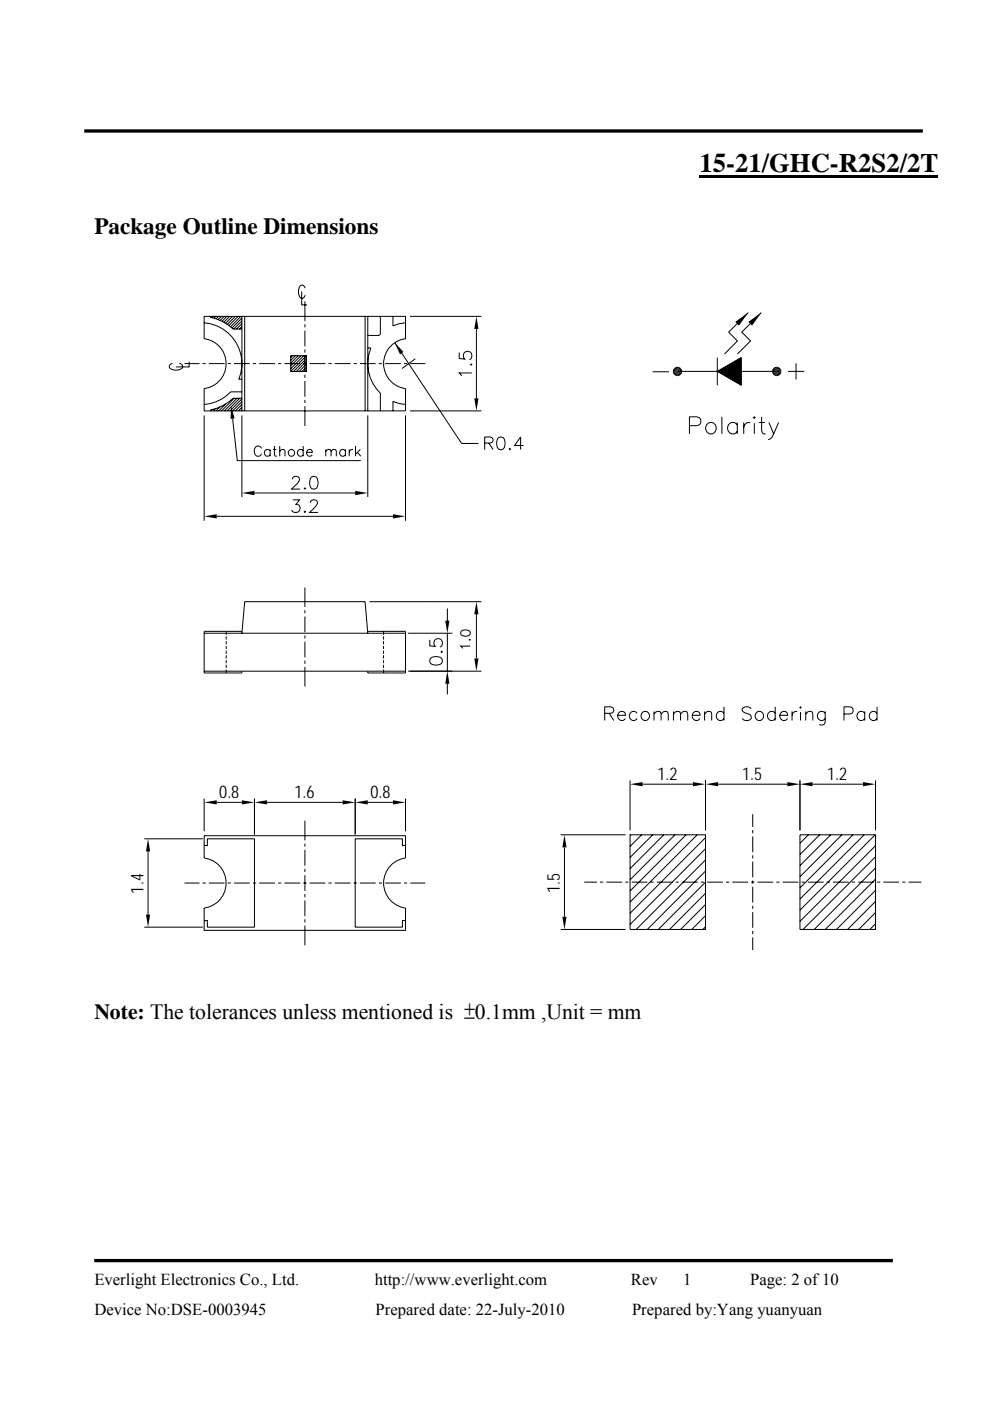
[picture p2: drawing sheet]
<svg xmlns="http://www.w3.org/2000/svg" width="210mm" height="297mm" viewBox="0 0 210 297" stroke-linecap="round" stroke-linejoin="round" font-family="sans-serif">
<path d="M148.3 37.1h50.6v.5h-50.6z" fill="#000"/>
<path d="M17.9 27.8h177.8M20 267.3h169.3" fill="none" stroke="#000" stroke-width=".71" stroke-linecap="butt"/>
<g fill="none" stroke="#000" stroke-width=".21">
<path d="M36.6 77a.66 .66 0 0 0-.6 1.1 2.02 2.02 0 0 0 2.7-.2 .73 .73 0 0 0-.7-.9M39.1 77.1h3.2M40.1 76.7v1.1h-2.8M42.9 77.1h.7M43.3 67.1h42.7v4.7a5.3 5.3 0 0 0-4.7 5.3 5.3 5.3 0 0 0 4.7 5.3v4.7h-42.7v-4.7a5.3 5.3 0 0 0 4.6-5.3 5.3 5.3 0 0 0-4.6-5.3zM43.3 68.4a8.7 8.7 0 0 1 7.3 12h.7M44.3 77.1h3.3M44.6 67.1v.2a9.9 9.9 0 0 1 4.8 2.5h1.9M45.2 67.1l-.3 .2M45.8 67.1l-.4 .4M46.4 67.1l-.6 .5M46.9 67.1l-.7 .7"/>
<path d="M47.5 67.1l-.8 .8M48.1 67.1l-1 1M48.3 77.1h.7M48.7 67.1l-1.2 1.2M49.3 67.1l-1.5 1.4M49.6 77.1h3.4M49.9 67.1l-1.7 1.7M50.5 67.1l-2 1.9M51.1 67.1l-2.2 2.2M51.3 67.1v20M51.3 67.4l-2.1 2.1M51.3 68l-1.7 1.8"/>
<path d="M51.3 68.6l-1.2 1.2M51.3 69.2l-.6 .6M51.9 67.1v20M53.6 77.1h.7M54.9 77.1h3.4M59 77.1h.6M60.3 77.1h3.3M61.6 75.4h3.4v3.4h-3.4zM62 75.4l-.4 .4M62.6 75.4l-1 1M63.2 75.4l-1.6 1.6M63.8 75.4l-2.2 2.2"/>
<path d="M64 61.8v2.8h1.1M64.3 77.1h.7M64.4 75.4l-2.8 2.8M64.6 63.9v4.2M64.6 68.7v.7M64.6 70.1v3.3M64.6 74.1v.7M64.6 75.4v3.4M64.6 79.4v.7M64.7 61.1a.66 .66 0 0 0-.6-.7 .66 .66 0 0 0-.7 .7 1.93 1.93 0 0 0 .5 2.1 .72 .72 0 0 0 .8-.6M65 75.4l-3.4 3.4M65 76l-2.8 2.8"/>
<path d="M65 76.6l-2.2 2.2M65 77.2l-1.6 1.6M65 77.8l-1 1M65 78.4l-.4 .4M65.6 77.1h3.4M69.6 77.1h.7M71 77.1h3.3M75 77.1h.6M76.3 77.1h3.4M77.4 67.1v20M78 73.8h.6a8.7 8.7 0 0 0 2 9.6v3.7M78 67.1v20"/>
<path d="M80.3 77.1h.7M80.6 67.1v3.7l-.2 .3h-2.4M81.7 77.1h3.3M83.3 67.1v2l1.3-.5 1.4-.2M83.7 72.6l14.2 21.4h3.6M85.7 77.1h.6M86.9 67.1h15.2M87 77.1h3.2M88.1 76.1l-2.8 2M97.4 74.7v1.3l1.1 .1a.94 .94 0 0 1 0-1.4 .94 .94 0 0 1 1.4 .2 .94 .94 0 0 1-.4 1.4M99.8 77.3l.1-.1 .1 .1-.1 .1zM100 79.1h-2.6l.5 .6"/>
<path d="M101 69.7v14.8M138.4 78.8h3.4M143.6 78.7h8.5M152.1 78.7l5.1-2.9v5.9zM152.1 75.8v5.9M152.3 78.7l-.2 .1M152.5 78.5l-.3 .3M152.8 78.3l-.5 .6M153.1 78.2l-.7 .7M153.4 78l-1 1M153.7 77.9l-1.2 1.1M153.9 77.7l-1.3 1.3"/>
<path d="M154.2 77.5l-1.5 1.6M154.5 77.4l-1.8 1.7M154.8 77.2l-2 2M155.1 77l-2.2 2.2M155.3 76.9l-2.3 2.3M155.6 76.7l-2.6 2.6M155.9 76.5l-2.8 2.8M156.2 76.4l-3 3M156.5 76.2l-3.2 3.2M156.7 76.1l-3.4 3.4M157 75.9l-3.6 3.6M157.2 75.9l-3.7 3.7"/>
<path d="M157.2 76l-3.6 3.6M157.2 76.1l-3.6 3.6M157.2 76.2l-3.5 3.5M157.2 76.3l-3.4 3.4M157.2 76.5l-3.3 3.3M157.2 76.6l-3.3 3.2M157.2 76.7l-3.2 3.2M157.2 76.8l-3.1 3.1M157.2 76.9l-3 3M157.2 77l-3 3M157.2 77.2l-2.9 2.8M157.2 77.3l-2.8 2.8"/>
<path d="M157.2 77.4l-2.7 2.7M157.2 77.5l-2.7 2.7M157.2 77.6l-2.6 2.6M157.2 77.8l-2.5 2.4M157.2 77.9l-2.5 2.4M157.2 78l-2.4 2.3M157.2 78.1l-2.3 2.3M157.2 78.2l-2.2 2.2M157.2 78.4l-2.1 2.1M157.2 78.5l-2.1 2M157.2 78.6l-2 2M157.2 78.8l-1.8 1.8"/>
<path d="M157.2 79l-1.8 1.7M157.2 79.1l-1.7 1.6M157.2 79.2l-1.6 1.6M157.2 79.3l-1.5 1.5M157.2 79.4l-1.5 1.5M157.2 79.5l-1.4 1.4M157.2 79.7l-1.3 1.2M157.2 79.8l-1.2 1.2M157.2 79.9l-1.2 1.1M158.6 66.3l-4.1 4.1 1.9 1.9-2.8 2.8M161.4 66.3l-4.1 4.1 1.8 1.9-2.7 2.8M165.2 78.7h-8l-1.9 1.9"/>
<path d="M167.1 78.7h3.4M168.8 77v3.5M43.3 88.1v22.3M45.7 86.7l-.5 .4M46.6 86.3l-.8 .8M47.9 85.6l-1.5 1.5M49.3 88.8l1 8.9h26.2M49.7 84.4l-2.7 2.7M50.3 84.4l-2.7 2.7M50.8 84.4l-2.6 2.7M51.3 83.1h-2.4a8.6 8.6 0 0 1-5.6 2.7M51.3 84.4h-1.9a9.9 9.9 0 0 1-4.8 2.5v.2l.3-.2"/>
<path d="M51.3 88.1v17.3M51.3 84.6l-2.6 2.5M51.3 85.2l-2 1.9M51.3 85.8l-1.4 1.3M51.3 86.3l-.8 .8M51.3 86.9l-.2 .2M55.4 95.1a.79 .79 0 0 0-.9-.5 .79 .79 0 0 0-.6 .8v.5a.78 .78 0 0 0 .6 .8 .78 .78 0 0 0 .9-.5M57.3 95.6a.69 .69 0 0 0-1-.1 .69 .69 0 0 0 0 1 .69 .69 0 0 0 1-.1M57.3 95.3v1.4M57.9 95.3h.7M58.2 94.6v1.7l.1 .3 .4 .1M59.3 95.7l.5-.4 .5 .1 .1 1.3"/>
<path d="M59.3 94.6v2.1M64.3 95.6a.69 .69 0 0 0-1-.1 .69 .69 0 0 0 0 1 .69 .69 0 0 0 1-.1M64.3 94.6v2.1M64.6 80.8v3.3M64.6 84.8v.6M64.6 86.1v4.2M65 95.9h1.2a.63 .63 0 0 0-.7-.6 .63 .63 0 0 0-.5 .8 .64 .64 0 0 0 .5 .6 .64 .64 0 0 0 .7-.3M69.1 95.7l.5-.4 .5 .1 .1 1.3M69.1 95.3v1.4M70.2 95.7l.5-.4 .5 .1 .1 1.3M73.2 95.6a.69 .69 0 0 0-1-.1 .69 .69 0 0 0 0 1 .69 .69 0 0 0 1-.1M73.2 95.3v1.4"/>
<path d="M74 95.3v1.4M74.9 95.3a.71 .71 0 0 0-.9 .6M75.4 94.6v2.1M75.8 95.9l.7 .8M76.4 95.3l-1 1M78 88.1v17.3M86 85.8l-1.4-.2-1.3-.5v2M86 88.1v22.3M86.9 87.1h15.2M102.8 93.9l1.5-.1a.63 .63 0 0 0 0-1l-1.5-.2v2.7M103.7 93.9l.8 1.4M105.7 92.8a.87 .87 0 0 1 1.3 .4 2.2 2.2 0 0 1-.3 2 .87 .87 0 0 1-1.3-.4 2.2 2.2 0 0 1 .3-2z"/>
<path d="M108 95.2l.1-.1 .1 .1-.1 .1zM111 94.4h-1.9l1.3-1.8v2.7M146.2 90.3h1.5a.94 .94 0 0 0 .9-1 .94 .94 0 0 0-.9-.9h-1.5v3.6M153.1 88.4v3.6M156.3 90.1a1.15 1.15 0 0 0-1.7-.2 1.15 1.15 0 0 0 0 1.7 1.15 1.15 0 0 0 1.7-.1M156.3 89.6v2.4M157.2 80l-1.1 1.1M157.2 80.1l-1 1M157.2 80.2l-.9 1M157.2 80.4l-.9 .8M157.2 80.5l-.8 .7M157.2 80.6l-.7 .7"/>
<path d="M157.2 80.7l-.7 .6M157.2 80.8l-.6 .6M157.2 80.9l-.5 .5M157.2 81.1l-.4 .4M157.2 81.2l-.4 .3M157.2 81.3l-.3 .3M157.2 81.4l-.2 .2M157.2 81.6h-.1M157.7 89.6v2.4M159.1 89.6a1.15 1.15 0 0 0-1.4 1M159.7 88.5l.2-.1 .2 .1-.2 .2zM159.9 89.7v2.3"/>
<path d="M161 89.6h1.2M161.5 88.4v2.9l.1 .5 .7 .2M163 89.6l1 2.4 1.1-2.4M164 92a1.45 1.45 0 0 1-1.1 1.2M46 109.5h37.3M54 104.5h21.3M62 101.6l.2-.5 .8-.1a.65 .65 0 0 1 .4 1l-1.6 1.7h1.8M62.1 106h1.4l-.8 1a.86 .86 0 0 1 .9 1 .86 .86 0 0 1-1.1 .6l-.4-.1-.3-.4M64.5 108.5l.1-.1 .2 .1-.2 .1zM64.6 103.4l.2 .2-.2 .1-.1-.1zM65.8 106.6l.2-.5 .8-.1a.64 .64 0 0 1 .4 1l-1.5 1.6h1.7M66 101.1a.87 .87 0 0 1 1.3 .4 2.24 2.24 0 0 1-.2 2.1 .87 .87 0 0 1-1.3-.4 2.26 2.26 0 0 1 .2-2.1z"/>
<path d="M43.3 134.3h42.7M48 133.9v.7M48 134.9v.7M48 135.9v.7M48 136.9v.7M48 137.9v.7M48 138.9v.7M48 140v.6M51.3 134.3l.6-6.7h25.5l.6 6.7M51.3 133.9h-8v8.8h8v-.4M64.6 124.6v4.1M64.6 129.4v.6"/>
<path d="M64.6 130.7v3.3M64.6 134.7v.7M64.6 136.1v3.3M77.9 133.9h8.1v8.8h-8v-.4M78.3 127.6h23.8M81.3 133.9v.7M81.3 134.9v.7M81.3 135.9v.7M81.3 136.9v.7M81.3 137.9v.7M81.3 138.9v.7M81.3 140v.6"/>
<path d="M86.5 134.3h9.4M91.1 135.7v1.2l1.2 .2a.94 .94 0 0 1-.1-1.5 .94 .94 0 0 1 1.5 .2 .94 .94 0 0 1-.4 1.4M91.2 139.6a2.06 2.06 0 0 1 2.5 0 .89 .89 0 0 1-.4 1.3 2.13 2.13 0 0 1-2.1-.3l-.1-.4zM93.7 138.1l.1 .1-.1 .1-.2-.1zM94.8 129v2.7M94.8 134.3v8M97.8 133.8a1.61 1.61 0 0 1 1.8 0 .66 .66 0 0 1-.3 1 1.02 1.02 0 0 1-1.6-.7zM99.6 135.6v.1zM99.7 137h-2l.4 .5M101 130.3v9.3M43.3 142.3h42.7M48 140.9v.7"/>
<path d="M48 142v.7M64.6 140.1v.6M64.6 141.4v4.1M81.3 140.9v.7M81.3 142v.7M86.5 142.3h15.6M94.8 144.6v2.6M128.2 151.2l1.7-.1a.7 .7 0 0 0 0-1.1l-.4-.1h-1.3v2.9M129.2 151.2l.9 1.6M131 151.7h1.6a.85 .85 0 0 0-1-.9 .85 .85 0 0 0-.6 1.1 .89 .89 0 0 0 .6 .9 .89 .89 0 0 0 1-.5M135.1 151.2a.92 .92 0 0 0-1.4-.1 .92 .92 0 0 0 0 1.4 .92 .92 0 0 0 1.4-.2M138.7 151.4l.7-.6 .6 .2 .2 1.8"/>
<path d="M138.7 150.8v2M140.2 151.4l.7-.6 .6 .2 .2 .4v1.4M142.8 151.4l.7-.6 .7 .2 .1 1.8M142.8 150.8v2M144.3 151.4l.7-.6 .7 .2 .1 .4v1.4M146.8 151.7h1.6a.85 .85 0 0 0-1-.9 .85 .85 0 0 0-.6 1.1 .89 .89 0 0 0 .6 .9 .89 .89 0 0 0 1-.5M149.4 151.4l.7-.6 .7 .2 .1 1.8M149.4 150.8v2M153.5 151.2a.91 .91 0 0 0-1.3-.1 .91 .91 0 0 0 0 1.4 .91 .91 0 0 0 1.3-.2M153.5 149.9v2.9M159.3 150.3a1.24 1.24 0 0 0-1.9 0 .76 .76 0 0 0 .5 .8l.8 .3a.69 .69 0 0 1 .6 .5 .69 .69 0 0 1-.3 .7 1.3 1.3 0 0 1-1.6-.3M164.4 151.2a.91 .91 0 0 0-1.4-.1 .91 .91 0 0 0 0 1.4 .91 .91 0 0 0 1.4-.2"/>
<path d="M164.4 149.9v2.9M165.3 151.7h1.7a.85 .85 0 0 0-1-.9 .85 .85 0 0 0-.7 1.1 .88 .88 0 0 0 .7 .9 .88 .88 0 0 0 1-.5M167.9 150.8v2M169 150.8a.92 .92 0 0 0-1.1 .9M169.7 149.9l.2 .1-.2 .1-.1-.1zM169.7 151v1.8M170.8 151.4l.7-.6 .7 .2 .1 1.8M170.8 150.8v2M175 150.8v2.2l-.2 .5a.82 .82 0 0 1-1.1 .1M175 151.2a.92 .92 0 0 0-1.4-.1 .92 .92 0 0 0 0 1.4 .92 .92 0 0 0 1.4-.2M178.9 151.4h1.3a.76 .76 0 0 0 .7-.8 .76 .76 0 0 0-.7-.7h-1.3v2.9M183.3 151.2a.92 .92 0 0 0-1.3-.1 .92 .92 0 0 0 0 1.4 .92 .92 0 0 0 1.3-.2"/>
<path d="M183.3 150.8v2M185.9 151.2a.92 .92 0 0 0-1.3-.1 .92 .92 0 0 0 0 1.4 .92 .92 0 0 0 1.3-.2M185.9 149.9v2.9M30.6 177.8h12.4M43.3 177.2h42.7v4.7a5.4 5.4 0 0 0-4.7 5.3 5.4 5.4 0 0 0 4.7 5.3v4.8h-42.7v-4.8a5.4 5.4 0 0 0 4.6-5.3 5.4 5.4 0 0 0-4.6-5.3zM43.3 169.3v7M43.3 179.2l.7 .1v-1.5h10v18.8h-10v-1.5l-.7 .1M46 170.1h5.3M54 169.3v7.6M56.6 170.1h16M64.6 174v4.2M64.6 178.9v.6"/>
<path d="M75.3 169.3v7.6M78 170.1h5.3M86 169.3v7M86 179.2l-.7 .1v-1.5h-10v18.8h10v-1.5l.7 .1M118.9 177h13.7M119.7 179.7v14.7M133.6 177h16v20.1h-16zM133.6 165.5v10.5M133.7 177l-.1 .1M136 177l-2.4 2.5M136.2 166.3h10.7M138.4 177l-4.8 4.8"/>
<path d="M140.7 177l-7.1 7.2M143.1 177l-9.5 9.5M145.5 177l-11.9 11.9M147.8 177l-14.2 14.3M149.6 177.6l-16 16M149.6 179.9l-16 16.1M149.6 165.5v10.5M152.3 166.3h14.6M159.6 172.6v2.7M159.6 176v.7M159.6 177.3v3.4M169.6 177h16v20.1h-16z"/>
<path d="M169.6 165.5v10.5M171.4 177l-1.8 1.8M172.3 166.3h10.6M173.8 177l-4.2 4.2M176.1 177l-6.5 6.5M178.5 177l-8.9 8.9M180.8 177l-11.2 11.3M183.2 177l-13.6 13.6M185.6 177l-16 16M185.6 179.3l-16 16M185.6 165.5v10.5M30.6 196.6h12.4"/>
<path d="M31.4 180.5v13.4M39.1 187.2h3.2M42.9 187.2h.7M44.3 187.2h3.3M48.3 187.2h.7M49.6 187.2h3.4M53.6 187.2h.7M54.9 187.2h3.4M59 187.2h.6M60.3 187.2h3.3M64.3 187.2h.7M64.6 180.2v3.3"/>
<path d="M64.6 184.2v.7M64.6 185.5v3.4M64.6 189.5v.7M64.6 190.9v3.3M64.6 194.9v.7M64.6 196.2v4.2M65.6 187.2h3.4M69.6 187.2h.7M71 187.2h3.3M75 187.2h.6M76.3 187.2h3.4M80.3 187.2h.7"/>
<path d="M81.7 187.2h3.3M85.7 187.2h.6M87 187.2h3.2M118.9 197.1h13.7M123.9 187h2.7M127.2 187h.7M128.6 187h3.3M132.6 187h.6M133.9 187h3.3M137.9 187h.7M139.3 187h3.3M143.3 187h.6"/>
<path d="M144.6 187h3.3M148.6 187h.7M149.6 182.3l-14.7 14.8M149.6 184.7l-12.4 12.4M149.6 187l-10 10.1M149.6 189.4l-7.6 7.7M149.6 191.8l-5.3 5.3M149.6 194.1l-2.9 3M149.6 196.5l-.6 .6M149.9 187h3.4M153.9 187h.7M155.3 187h3.3"/>
<path d="M159.3 187h.6M159.6 181.3v.7M159.6 182.7v3.3M159.6 186.7v.6M159.6 188v3.4M159.6 192v.7M159.6 193.4v3.3M159.6 197.4v.7M159.6 198.7v2.7M160.6 187h3.3M164.6 187h.7M165.9 187h3.4"/>
<path d="M169.9 187h.7M171.3 187h3.3M175.3 187h.6M176.6 187h3.4M180.6 187h.7M181.9 187h3.4M185.6 181.7l-15.3 15.4M185.6 184l-13 13.1M185.6 186.4l-10.6 10.7M185.6 188.8l-8.2 8.3M185.6 191.1l-5.9 6M185.6 193.5l-3.5 3.6"/>
<path d="M185.6 195.9l-1.2 1.2M185.9 187h.7M187.3 187h3.3M191.3 187h.7M192.6 187h2.7"/>
<circle cx="61.8" cy="96" r=".71"/>
<circle cx="150.7" cy="90.7" r="1.19"/>
<circle cx="136.8" cy="151.8" r=".95"/>
<circle cx="161" cy="151.8" r=".95"/>
</g>
<g fill="#000">
<path d="M83.7 72.6l1.9 2-.8 .5zM101 67.1l.5 2.6h-.9zM142.6 78.7h1l-.9 .4zM142.7 78.4l.9 .3h-1zM142.7 79.1l.9-.4-.7 .8zM142.9 78l.7 .7-.9-.3zM143.6 78.7l-.3 1-.4-.2zM142.9 78l.4-.2 .3 .9zM143.6 78.7v1.1l-.3-.1zM143.3 77.8l.3-.1v1zM143.6 78.7l.4 1-.4 .1zM143.6 77.7l.4 .1-.4 .9z"/>
<path d="M143.6 78.7l.8 .8-.4 .2zM144 77.8l.4 .2-.8 .7zM143.6 78.7l1 .4-.2 .4zM143.6 78.7l.8-.7 .2 .4zM143.6 78.7h1.1l-.1 .4zM143.6 78.7l1-.3 .1 .3zM155.9 68.2l2.7-1.9-1.9 2.7zM158.7 68.2l2.7-1.9-2 2.7zM163.7 78.7h1l-.9 .4zM163.8 78.4l.9 .3h-1zM163.8 79.1l.9-.4-.7 .8zM164 78l.7 .7-.9-.3z"/>
<path d="M164.7 78.7l-.4 1-.3-.2zM164 78l.3-.2 .4 .9zM164.7 78.7v1.1l-.4-.1zM164.3 77.8l.4-.1v1zM164.7 78.7l.4 1-.4 .1zM164.7 77.7l.4 .1-.4 .9zM164.7 78.7l.7 .8-.3 .2zM165.1 77.8l.3 .2-.7 .7zM164.7 78.7l.9 .4-.2 .4zM164.7 78.7l.7-.7 .2 .4zM164.7 78.7h1l-.1 .4zM164.7 78.7l.9-.3 .1 .3z"/>
<path d="M49 86.1l.7 2.6-.8 .1zM100.6 84.5h.9l-.5 2.6zM43.3 109.5l2.7-.5v.9zM51.3 104.5l2.7-.4v.9zM75.3 104.1l2.7 .4-2.7 .5zM83.3 109l2.7 .5-2.7 .4zM94.4 131.6h.9l-.5 2.7zM101 127.6l.5 2.7h-.9zM100.6 139.6h.9l-.5 2.7zM94.8 142.3l.5 2.7h-.9zM43.3 170.1l2.7-.4v.9zM51.3 169.7l2.7 .4-2.7 .5z"/>
<path d="M54 170.1l2.6-.4v.9zM72.6 169.7l2.7 .4-2.7 .5zM75.3 170.1l2.7-.4v.9zM83.3 169.7l2.7 .4-2.7 .5zM119.7 177l.4 2.7h-.9zM133.6 166.3l2.6-.5v.9zM146.9 165.8l2.7 .5-2.7 .4zM149.6 166.3l2.7-.5v.9zM166.9 165.8l2.7 .5-2.7 .4zM169.6 166.3l2.7-.5v.9zM183 165.8l2.6 .5-2.6 .4zM31.4 177.8l.4 2.7h-.9z"/>
<path d="M30.9 193.9h.9l-.4 2.7zM119.2 194.4h.9l-.4 2.7z"/>
</g>
<text font-size="5.7" x="148.3" y="36.5">15-21/GHC-R2S2/2T</text>
<text font-size="4.9" x="20" y="49.5">Package Outline Dimensions</text>
<text font-size="4.6" x="20" y="216.1">Note: The tolerances unless mentioned is ±0.1mm ,Unit = mm</text>
<g font-size="3.7">
<text x="139.4" y="165.3">1.2</text>
<text x="157.4" y="165.3">1.5</text>
<text x="175.4" y="165.3">1.2</text>
<text x="46.5" y="169.1">0.8</text>
<text x="62.4" y="169.1">1.6</text>
<text x="78.5" y="169.1">0.8</text>
<text x="30.5" y="189.4" transform="rotate(-90 30.5 189.4)">1.4</text>
<text x="118.7" y="189.3" transform="rotate(-90 118.7 189.3)">1.5</text>
</g>
<g font-size="3.5">
<text x="20" y="272.4">Everlight Electronics Co., Ltd.</text>
<text x="79.4" y="272.4">http://www.everlight.com</text>
<text x="133.8" y="272.4">Rev</text>
<text x="144.8" y="272.4">1</text>
<text x="159" y="272.4">Page: 2 of 10</text>
<text x="20" y="278.7">Device No:DSE-0003945</text>
<text x="79.6" y="278.7">Prepared date: 22-July-2010</text>
<text x="134" y="278.7">Prepared by:Yang yuanyuan</text>
</g>
</svg>
